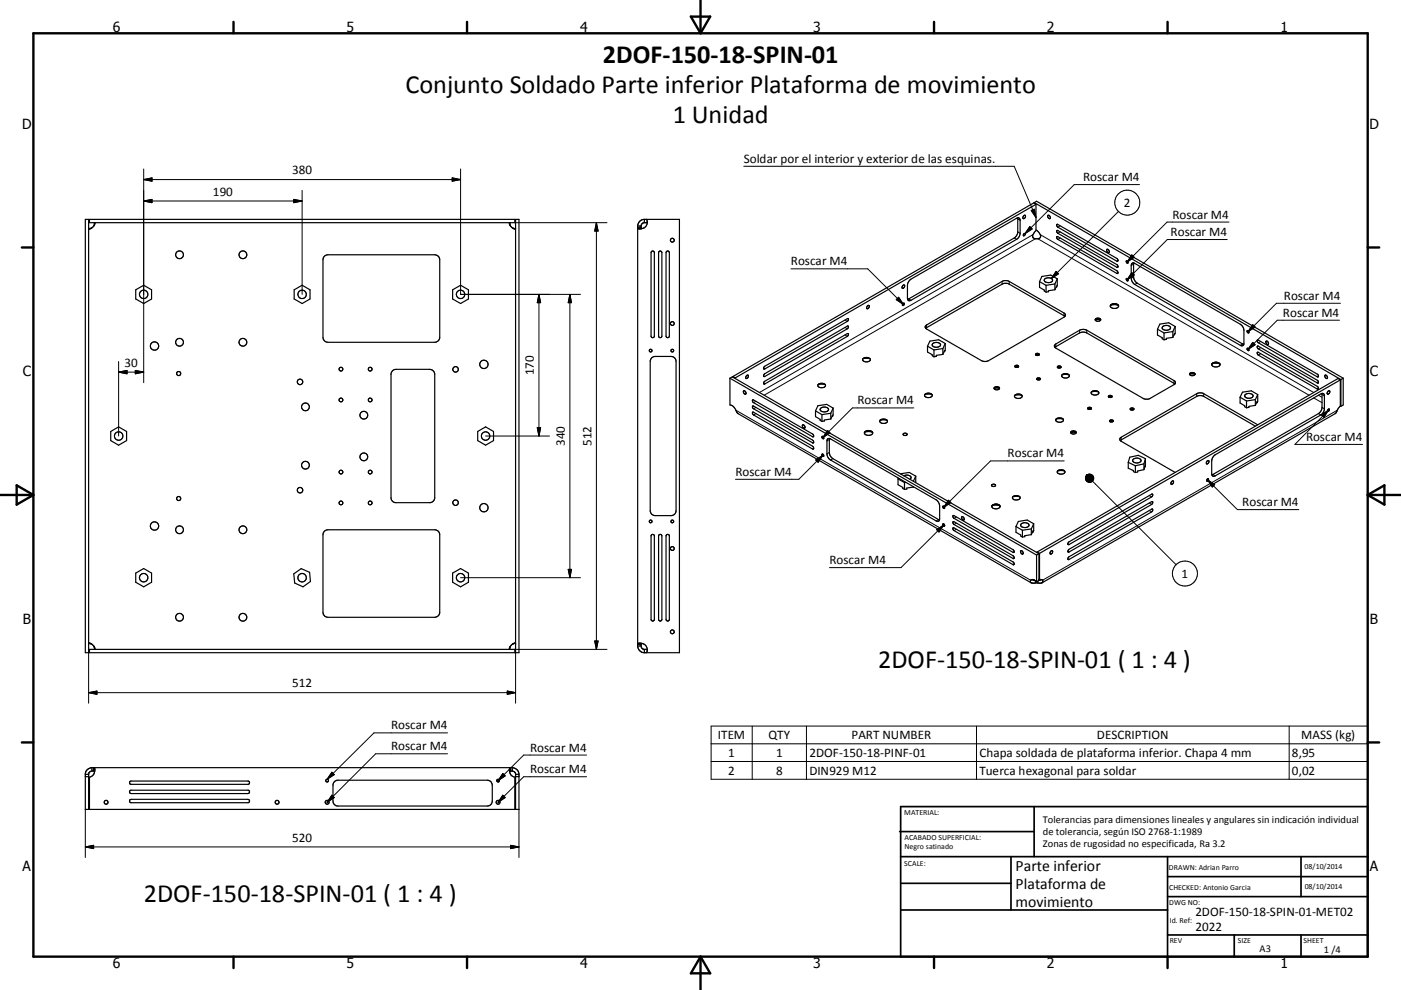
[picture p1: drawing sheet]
<svg xmlns="http://www.w3.org/2000/svg" width="420mm" height="297mm" viewBox="0 0 420 297" stroke-linecap="round" stroke-linejoin="round" font-family="sans-serif">
<g fill="none" stroke="#000" stroke-width=".36">
<path d="M25.6 65.8h1v130h-1zM26.6 68.3l.1 .3M26.8 65.8h127.5v1h-127.5zM27.6 68.3l-.9 .3M28.1 67.8l-.5 .5M28.1 66.8l.3 .1M28.4 66.9l-.3 .9M28.4 66.9v.1M28.4 67h.1M28.4 67l-.3 .8M97.3 76.9l1-.5h32a1.52 1.52 0 0 1 1.5 1.5v23.3a1.56 1.56 0 0 1-1.5 1.5h-32a1.52 1.52 0 0 1-1.5-1.5v-23.3zM152.7 67l.4 .8"/>
<path d="M153.1 67.8l.5 .5M153.1 66.8l-.4 .2M153.6 68.3l.9 .3M153.6 68.3l.8 .4M154.4 68.7h.1M154.5 68.6l-.1 .1M154.6 65.8h1v130h-1zM154.6 68.5l-.1 .1M191.2 67.8l.6-1.4 1-.6h10.9v130h-10.9l-1-.6-.6-1.4M191.2 67.8v126M191.2 67.8h1M192.2 67.8l.1 .8"/>
<path d="M193.2 65.8v1M193.2 66.8l-.7 .3-.3 .7M193.9 65.8l.1 .6M194 66.3v.5h-.8M194 66.7a2.05 2.05 0 0 1-2.7 1.8l-.1-.2h1M195.3 75.5l.6-.1 .3 .4v25a.49 .49 0 0 1-.5 .5 .49 .49 0 0 1-.5-.5zM197.5 75.5a.51 .51 0 0 1 .6-.2 .51 .51 0 0 1 .3 .5v25a.49 .49 0 0 1-.5 .5 .49 .49 0 0 1-.4-.5zM199.8 75.5l.6-.1 .3 .4v25a.49 .49 0 0 1-.5 .5 .49 .49 0 0 1-.5-.5zM305.1 65.4v4.2a2.44 2.44 0 0 1-1 1.8l-32 18.4M306.8 70.7h.1M306.9 64.7a.34 .34 0 0 1 .6 0 .34 .34 0 0 1-.1 .5l-.3 .4a.37 .37 0 0 1-.5-.3 .37 .37 0 0 1 .2-.5zM307 70.1l.2-.1a.36 .36 0 0 1 .1 .5 .36 .36 0 0 1-.5 .1z"/>
<path d="M310.1 60.8l91.9 53.1M310.1 60.8l.7-.4 91.9 53.1M310.1 60.8v.2M310.6 61.3l-90.2 52.1M310.6 61.3l-.7-.4-90.2 52.1M310.6 61.3v7.9a1.67 1.67 0 0 0-.9 2l.5 .4h1a.97 .97 0 0 0 .8-.7 .97 .97 0 0 0-.5-1.1l-.9-.8M314.2 64.6a.56 .56 0 0 1 .6 .3 .56 .56 0 0 1-.2 .7l-.4-.4zM316.8 71h.4l17.6 10.2a.41 .41 0 0 1 .4 .4 .41 .41 0 0 1-.4 .4l-17.8-10.3zM316.9 69.2l17.9 10.2a.41 .41 0 0 1 .4 .4 .41 .41 0 0 1-.4 .4l-17.6-10.2-.4-.5zM316.9 67.3l17.9 10.2a.42 .42 0 0 1 .4 .4 .42 .42 0 0 1-.4 .5l-17.6-10.2-.4-.6zM331.8 74.9l.1-.1a.54 .54 0 0 1 .6 .3 .54 .54 0 0 1-.2 .7l-.4-.3zM337.7 78.3l.1-.1a.36 .36 0 0 1 .4 .3 .36 .36 0 0 1-.3 .4z"/>
<path d="M339.3 79l.3-.1 .6 .1 31.7 18.3a2.29 2.29 0 0 1 1 1.8v3.9a.65 .65 0 0 1-.3 .7 .65 .65 0 0 1-.7-.1l-31.7-18.3a2.45 2.45 0 0 1-1.1-1.8v-3.9zM339.9 78.9v4.2a2.47 2.47 0 0 0 1 1.8l32 18.4M40.7 86.9l2.4-1.3 2.3 1.3v2.8l-2.3 1.4-2.4-1.4zM88.2 86.9l2.4-1.3 2.3 1.3v2.8l-2.3 1.4-2.4-1.4zM135.7 86.9l2.4-1.3 2.3 1.3v2.8l-2.3 1.4-2.4-1.4zM260.1 91.7a.33 .33 0 0 1 .5 0 .33 .33 0 0 1 0 .5l-.1 .2a.34 .34 0 0 1-.6 .2 .34 .34 0 0 1 0-.5zM270.6 85.8l.5-.3a.6 .6 0 0 1 0 .7 .6 .6 0 0 1-.6 .3zM270.7 91l.3-.1a.34 .34 0 0 1 .1 .6 .34 .34 0 0 1-.6-.1zM272.7 84.1l32.1-18.6a.65 .65 0 0 1 .7-.1 .65 .65 0 0 1 .3 .7v4.1l-.8 1.5-31.9 18.4a.64 .64 0 0 1-.7 .1 .64 .64 0 0 1-.3-.7v-4.2zM277.6 97.6l22.8-13.2 .8-.2 1.1 .1 16.7 9.6a.66 .66 0 0 1 .4 .6 .66 .66 0 0 1-.4 .7l-22.6 13a2.32 2.32 0 0 1-2.1 0l-16.5-9.5-.4-.4zM311.7 84.5v1.7l1.4 .8v.3l.5 .3M311.7 84.5l1.9 1.1"/>
<path d="M313.2 83.8a1.51 1.51 0 0 1 2.4 .3 1.49 1.49 0 0 1-2.5 0zM313.6 85.6v2M316.3 86.9l-2 .3v.3l-.7 .1M316.3 85.2v1.7M316.3 85.2l-2.7 .4M316.7 86l.1 .1M316.8 86.1v-.3l-.5 1.1M317 83.6v2.1l-.2 .4M317 83.6l-2-1.1-2.6 .4-.7 1.6M317 83.6l-.7 1.6M319.3 94.9l-16.7-9.7-1.4-.2-.8 .2-22.9 13.3M328.4 95.9v.1"/>
<path d="M328.4 95.9a.88 .88 0 0 1 .8-.5 .88 .88 0 0 1 .8 .6M328.4 96a1.09 1.09 0 0 0 1.6 0M328.4 96a1.03 1.03 0 0 1 1.6 0M328.4 95.9h1.5M333 91.6l1-.2 1.2 .2M333 91.6l-.1 .3M334.9 91.3a1.76 1.76 0 0 0-1.9 .3M334.9 91.3l.3 .3M334.9 91.3a1.18 1.18 0 0 0-1.2-.2 1.18 1.18 0 0 0-.7 1 1.38 1.38 0 0 0 2.3-.5M334.9 91.3l.4 .3M335.2 91.6l.1 .1M337.7 83.6h.2a.34 .34 0 0 1 .3 .3 .34 .34 0 0 1-.3 .4z"/>
<path d="M347 98.8v1.7l1.4 .8v.3l.6 .3M347 98.8l2 1.1M348.6 97.9a1.48 1.48 0 0 1 2.3 .5 1.39 1.39 0 0 1-1.3 .7 1.39 1.39 0 0 1-1.2-.9zM349 99.9v2M351.6 99.5v1.7M351.6 99.5l-2.6 .4M352.3 97.9v2.1l-.2 .4M352.3 97.9l-.7 1.6M352.3 97.9l-1.9-1.1-2.7 .4-.7 1.6M373.9 99.2h.2a.35 .35 0 0 1 .3 .3 .35 .35 0 0 1-.2 .4zM117.7 111.3l1-.5h10.1a1.57 1.57 0 0 1 1.5 1.5v37a1.53 1.53 0 0 1-1.5 1.5h-10.1a1.47 1.47 0 0 1-1.5-1.5v-37zM195.4 107.4l1-.5h4.8a1.48 1.48 0 0 1 1.5 1.5v44.8a1.47 1.47 0 0 1-1.5 1.5h-4.8a1.46 1.46 0 0 1-1.5-1.5v-44.8z"/>
<path d="M218.8 113.5l.8-.4 91.9 53M218.8 113.5l92 53M218.8 113.5v8a4.6 4.6 0 0 1 2.4 2.5l88 50.9M219.7 113l.7 .4M219.7 113v.2M220.4 113.4v.2M222.9 117.3a.56 .56 0 0 1 .7 .3 .56 .56 0 0 1-.2 .7 .75 .75 0 0 1-.5-1zM223.8 112.7l.2-.1a.47 .47 0 0 1 .4 .4 .47 .47 0 0 1-.4 .5l-.2 .1a.48 .48 0 0 1-.3-.5 .48 .48 0 0 1 .3-.4zM229.2 110l24.9-14.4a.47 .47 0 0 1 .3 .4 .47 .47 0 0 1-.4 .4l-24.9 14.3-.2-.3zM229.2 114.5l24.9-14.4a.46 .46 0 0 1 .3 .4 .46 .46 0 0 1-.4 .4l-24.8 14.3-.3-.1zM229.2 112.2l24.9-14.4a.47 .47 0 0 1 .3 .5 .47 .47 0 0 1-.4 .4l-24.9 14.3-.2-.3zM245.2 115.4a1.4 1.4 0 0 1 2.3 .3 1.34 1.34 0 0 1-2.3-.1z"/>
<path d="M245.3 115.4l.9-.2 1.2 .2M258.7 107.7a1.39 1.39 0 0 1 2.2 .3 1.34 1.34 0 0 1-2.3-.2zM258.7 107.6l.9-.1 1.2 .1M277.3 118.3l.9-.1 1.2 .1M277.4 118.3a1.18 1.18 0 0 1 1.2-.4 1.18 1.18 0 0 1 .9 .9 1.37 1.37 0 0 1-2.3-.3zM278.1 103.9v1.7l1.4 .8v.3l.5 .3M278.1 103.9l1.9 1.1M279.7 103a1.5 1.5 0 0 1 2.3 .5 1.41 1.41 0 0 1-1.3 .7 1.41 1.41 0 0 1-1.2-.9zM280 105v2M282.7 104.6v1.7M282.7 106.3l-2 .3v.3l-.7 .1M282.7 104.6l-2.7 .4"/>
<path d="M283.1 105.4l.1 .1M283.2 105.5v-.3l-.5 1.1M283.4 103.1v2l-.2 .4M283.4 103.1l-.7 1.5M283.4 103.1l-2-1.2-2.6 .4-.7 1.6M298 116.3a.91 .91 0 0 1 1.6 .3 .91 .91 0 0 1-1.6-.3zM298.1 116.5h1.5M299.6 116.5a1.05 1.05 0 0 0-1.6 .1M299.6 116.5v.1M304.2 118.6l.9-.2 1.3 .2M304.3 109.8a.5 .5 0 0 1 .7-.3 .5 .5 0 0 1 .2 .6 .55 .55 0 0 1-.5 .1 .55 .55 0 0 1-.4-.4zM304.3 118.5a1.18 1.18 0 0 1 1.2-.4 1.18 1.18 0 0 1 .9 1 1.37 1.37 0 0 1-2.3-.3z"/>
<path d="M304.3 110.1h1M304.4 110.1h.9M310.5 106.5v-.1a.55 .55 0 0 1 .5-.4 .55 .55 0 0 1 .5 .5M310.5 106.5l.4 .2 .6-.2M310.5 106.5l.4-.2 .6 .2M310.6 106.5h.9M310.9 113.8l.4 .2 .6-.2M310.9 113.8a.5 .5 0 0 1 .5-.4 .5 .5 0 0 1 .5 .4M310.9 113.9l.4-.2 .6 .2M310.9 113.9h.9M316.3 104.2l7.4-4.3a2.38 2.38 0 0 1 2.1 0l26.4 15.3M316.4 103.3l7.3-4.2a2.38 2.38 0 0 1 2.1 0l26.2 15.1a.64 .64 0 0 1 .4 .6 .64 .64 0 0 1-.4 .6l-7.4 4.2h-1.7l-26.4-15.2-.4-.6z"/>
<path d="M317.1 110.3l.4-.2 .6 .2M317.1 110.3l.4 .1 .6-.1M317.1 110.3a.49 .49 0 0 1 .5-.5 .49 .49 0 0 1 .5 .5M317.1 110.3h.9M318.4 112.5h2.1M318.5 112.4a1.34 1.34 0 0 1 2.1 .4 1.34 1.34 0 0 1-2.3-.1zM327.2 117.6a1.36 1.36 0 0 1 2.2 .3 1.33 1.33 0 0 1-2.3-.1zM327.2 117.6l.9-.2 1.2 .2M332.4 119.1a.5 .5 0 0 1 .5-.5 .5 .5 0 0 1 .5 .5M332.4 119.1l.4 .2 .6-.2M332.4 119.1l.4-.2 .6 .2M332.4 119.1h.9"/>
<path d="M351.6 101.2l-1.9 .3v.3l-.7 .1M352.1 100.3v.1M352.1 100.4v-.3l-.5 1.1M356.6 112.3a1.03 1.03 0 0 0 1.7 0M356.6 112.3a.87 .87 0 0 1 .8-.6 .87 .87 0 0 1 .9 .5v.1M356.6 112.3a1.06 1.06 0 0 1 1.7 0M356.7 112.2h1.5M363.4 109.1l1-.2 1.2 .2M363.4 109.1l-.1 .3M365.1 108.8h-1.1l-.6 .3M365.1 108.8l.5 .3M365.1 108.7l.4 .2 .3 .5"/>
<path d="M365.1 108.7a1.07 1.07 0 0 0-1.2-.1 1.07 1.07 0 0 0-.5 1 1.53 1.53 0 0 0 2.4-.2M365.6 109.1l.1 .2M371.8 119.2v1.7l1.4 .8v.3l.5 .3M371.8 119.2l1.9 1.1M373.3 118.5a1.51 1.51 0 0 1 2.4 .3 1.37 1.37 0 0 1-1.3 .7 1.37 1.37 0 0 1-1.2-.9zM373.9 104.5h.2a.35 .35 0 0 1 .3 .3 .35 .35 0 0 1-.2 .4zM376.4 119.9v1.7M376.4 119.9l-2.7 .4M376.9 105.7h.4l17.6 10.2a.41 .41 0 0 1 .4 .4 .41 .41 0 0 1-.4 .4l-17.6-10.2-.4-.3zM376.9 103.9h.4l17.7 10.3a.37 .37 0 0 1 .3 .4 .37 .37 0 0 1-.4 .3l-17.6-10.2zM377 102l17.9 10.2a.41 .41 0 0 1 .4 .5 .41 .41 0 0 1-.4 .4l-17.6-10.3-.4-.3zM377.1 118.4l-.2 2.4"/>
<path d="M377.1 118.4l-.7 1.5M377.1 118.4l-2-1.1-2.6 .4-.7 1.5M379.6 102.4a.54 .54 0 0 1 .6 .3 .54 .54 0 0 1-.2 .7l-.5-.6zM396.3 118l.1 4.2a2.39 2.39 0 0 1-1.1 1.9l-32 18.4M397.3 112.6a.56 .56 0 0 1 .6 .3 .56 .56 0 0 1-.2 .7l-.5-.6zM398.3 117.3l.1-.1a.51 .51 0 0 1 .2 .7 .51 .51 0 0 1-.7 .2zM401.8 114v7.9l-1.5 2.2-87.9 50.8M401.8 114l-.7-.4-90.2 52M401.8 114l-90.1 52M402 113.9v8M402.7 113.5v8l-.7 .4M402.7 113.5l-.7 .4"/>
<path d="M33.2 129.4l2.4-1.3 2.4 1.3v2.8l-2.4 1.4-2.4-1.4zM143.2 129.4l2.4-1.3 2.4 1.3v2.8l-2.4 1.4-2.4-1.4zM225.6 120h.3l17.7 10.2a.41 .41 0 0 1 .4 .4 .41 .41 0 0 1-.4 .4l-17.7-10.2zM225.6 123.7h.3l17.7 10.2a.43 .43 0 0 1 .4 .4 .43 .43 0 0 1-.4 .4l-17.7-10.2zM225.6 121.8l18 10.2a.41 .41 0 0 1 .4 .4 .41 .41 0 0 1-.4 .4l-17.8-10.2zM240.6 127.5a.56 .56 0 0 1 .6 .3 .56 .56 0 0 1-.1 .7 .75 .75 0 0 1-.5-1zM244.5 123.3v1.7l1.4 .8v.3l.5 .3M244.5 123.3l1.9 1.1M246 122.6a1.53 1.53 0 0 1 2.4 .3 1.52 1.52 0 0 1-2.5 0zM246.4 124.4v2M246.5 136.2h.1a.35 .35 0 0 1 .4 .3 .35 .35 0 0 1-.3 .4l-.3-.3zM246.5 130.9h.1a.35 .35 0 0 1 .4 .3 .35 .35 0 0 1-.3 .4l-.3-.3z"/>
<path d="M248.1 131.7l.5-.2 .4 .2 31.6 18.2a2.41 2.41 0 0 1 1.1 1.9v3.9a.65 .65 0 0 1-.3 .6 .65 .65 0 0 1-.8 0l-31.6-18.3a2.29 2.29 0 0 1-1.1-1.8v-3.9zM248.7 131.6l-.1 4.2a2.26 2.26 0 0 0 1.1 1.8l32 18.4M249.1 125.7l-2 .3v.3l-.7 .1M249.1 124v1.7M249.1 124l-2.7 .4M249.5 124.7l.1 .2M249.6 124.9v-.3l-.5 1.1M249.8 122.4l-.2 2.5M249.8 122.4l-.7 1.6M249.8 122.4l-1.9-1.1-2.7 .4-.7 1.6M259.3 129.6l.9-.1 1.3 .1M259.3 129.5a.74 .74 0 0 0 .1 .9 .74 .74 0 0 0 .8 .2 .9 .9 0 0 0 1-.1 .9 .9 0 0 0 .3-.9"/>
<path d="M259.4 129.5a1.85 1.85 0 0 1 2.1 .1M261.5 129.6a1.52 1.52 0 0 0-2.3 .3M263.8 126.1a1.39 1.39 0 0 1 2.3 .3 1.33 1.33 0 0 1-2.3-.1zM263.8 126.1l.9-.2 1.3 .2M270.8 130.1a.54 .54 0 0 1 .7-.2 .54 .54 0 0 1 .3 .7 .59 .59 0 0 1-.6 .1 .59 .59 0 0 1-.4-.6zM316.6 125.8a1.16 1.16 0 0 0 1.9 .7l.3-.3v-.4M316.6 125.8a1.58 1.58 0 0 1 2.2 0M316.6 125.7l.9-.1 1.2 .1M321.1 129.7h1.5M321.1 129.5a.79 .79 0 0 1 .9-.3 .79 .79 0 0 1 .6 .8 .88 .88 0 0 1-.9 .3 .88 .88 0 0 1-.7-.7zM321.1 129.7l-.1 .2M321.1 129.7a1.15 1.15 0 0 1 1.5 0"/>
<path d="M322.6 129.7v.2M326.2 122.7l.4 .1 .6-.1M326.2 122.7a.49 .49 0 0 1 .5-.5 .49 .49 0 0 1 .5 .5M326.2 122.7l.4-.2 .6 .2M326.2 122.7h.9M332.7 126.4l.4 .2 .6-.2M332.7 126.4a.5 .5 0 0 1 .5-.4 .5 .5 0 0 1 .5 .4M332.7 126.4l.4-.1 .6 .1M332.7 126.5h1M338.3 138.7v1.8l1.5 .7v.3l.6 .3M338.3 138.7l2.1 1M338.9 122.9l.4-.2 .6 .2"/>
<path d="M338.9 122.9h1M339.6 137.9a1.41 1.41 0 0 1 2.5 .4 1.46 1.46 0 0 1-2.5-.2zM339.9 122.9l.1-.1a.55 .55 0 0 0-.6-.4 .55 .55 0 0 0-.5 .5h.9M339.9 122.9h-.1M340.4 139.7v2.1M343 139.2v1.7M343 139.2l-2.6 .5M343.2 140l.1 .1M343.4 137.6l-.1 2.5M343.4 137.6l-.4 1.6M343.4 137.6l-2.1-1-2.6 .6-.4 1.5M361.8 138.4l.4-.2a.51 .51 0 0 1 .2 .6 .51 .51 0 0 1-.7 .2z"/>
<path d="M363.9 136.8l32.1-18.6a.65 .65 0 0 1 .8-.1 .65 .65 0 0 1 .3 .7v3.8a2.28 2.28 0 0 1-1.1 1.9l-31.7 18.3a.65 .65 0 0 1-.7 0 .65 .65 0 0 1-.3-.7v-4.1zM373.7 120.3v2M376.4 127.8l-15.5-8.9-1.4-.2-.7 .2-22.9 13.3M376.4 121.6l-2 .3v.3l-.7 .1M376.8 120.7l.1 .1M376.9 120.8v-.3l-.5 1.1M377.1 127.4l-16.4-9.4-1.2-.1-.7 .2-22.7 13.1a.65 .65 0 0 0-.4 .6 .65 .65 0 0 0 .4 .6l16.2 9.3M398.2 122.8l.2-.1a.32 .32 0 0 1 .1 .5 .32 .32 0 0 1-.5-.1zM401.8 121.7l.2 .2M97.3 159.4l1-.5h32a1.51 1.51 0 0 1 1.5 1.5v23.3a1.56 1.56 0 0 1-1.5 1.5h-32a1.52 1.52 0 0 1-1.5-1.5v-23.3zM269.2 143.7v1.7l1.5 .8v.3l.5 .3M269.2 143.7l2 1.1"/>
<path d="M269.3 143.4l-.1 .3M269.9 142.1l2.7-.4 1.9 1.2M271 142.8a1.37 1.37 0 0 1 2.1 .6l-.3 .4M271.2 144.8v2M271.6 144.7l-.4 .1M273.9 146l-2 .4v.3l-.7 .1M274.5 142.9v1.9M274.5 142.9l-.7 1.5M282.7 157.2h.2a.34 .34 0 0 1 .3 .3 .34 .34 0 0 1-.3 .3zM282.7 151.9l.2-.1a.34 .34 0 0 1 .3 .4 .34 .34 0 0 1-.3 .3zM285.7 158.4h.3l17.7 10.2a.41 .41 0 0 1 .4 .4 .41 .41 0 0 1-.4 .4l-17.7-10.2zM285.7 154.7h.3l17.7 10.2a.41 .41 0 0 1 .4 .4 .41 .41 0 0 1-.4 .4l-17.7-10.2z"/>
<path d="M285.7 156.6l.3-.1 17.8 10.3a.37 .37 0 0 1 .3 .4 .37 .37 0 0 1-.4 .3l-17.7-10.1zM288.4 155a.56 .56 0 0 1 .6 .4 .56 .56 0 0 1-.2 .6l-.5-.6zM297.3 145.4a.61 .61 0 0 1 .7-.2 .61 .61 0 0 1 .4 .6 .6 .6 0 0 1-.6 .2 .6 .6 0 0 1-.5-.6zM297.5 151.7l.9-.2 1.3 .2M297.5 151.7l-.2 .3M297.5 151.7a1.8 1.8 0 0 1 2.2 0M297.5 151.6a1.44 1.44 0 0 1 2.3 .5 1.47 1.47 0 0 1-2.5-.2zM299.7 151.7l.1 .3M303.6 149.1a1.4 1.4 0 0 1 2.2 .3 1.33 1.33 0 0 1-2.3-.1zM303.6 149.1l.9-.2 1.2 .2M304.6 158v1.7l1.4 .8v.3l.5 .3M304.6 158l1.9 1.1"/>
<path d="M306.2 157.1a1.29 1.29 0 0 1 1.3-.4 1.29 1.29 0 0 1 1 1.1 1.45 1.45 0 0 1-2.5-.4zM306.5 159.1v2M309.2 158.7v1.7M309.2 158.7l-2.7 .4M309.6 159.4l.1 .2M309.7 159.6v-.3l-.5 1.1M309.9 157.1v2.1l-.2 .4M309.9 157.1l-.7 1.6M309.9 157.1l-1.9-1.1-2.7 .4-.7 1.6M317 141.3l1-.1 1.2 .1M317.1 141.2a1.37 1.37 0 0 1 2.2 .5 1.34 1.34 0 0 1-2.3-.2zM343 140.9l-1.9 .4v.3l-.7 .2"/>
<path d="M343.3 140.1v-.3l-.3 1.1M351.3 144.4l.3-.1a.51 .51 0 0 1 .1 .7 .51 .51 0 0 1-.6 .2zM362 143.7l.1-.1a.32 .32 0 0 1 .2 .5 .32 .32 0 0 1-.5 .1zM40.7 171.9l2.4-1.3 2.3 1.3v2.8l-2.3 1.4-2.4-1.4zM88.1 172.2l2.2-1.6 2.5 1.1 .3 2.8-2.3 1.6-2.5-1.2zM135.7 171.9l2.4-1.3 2.3 1.3v2.8l-2.3 1.4-2.4-1.4zM195.3 160.5l.6-.1 .3 .4v25a.5 .5 0 0 1-.5 .5 .5 .5 0 0 1-.5-.5zM197.6 160.5l.6-.1 .2 .4v25a.51 .51 0 0 1-.4 .5 .51 .51 0 0 1-.5-.3zM199.8 160.5l.6-.1 .3 .4v25a.5 .5 0 0 1-.5 .5 .5 .5 0 0 1-.5-.5zM306 165.3a.56 .56 0 0 1 .7 .3 .56 .56 0 0 1-.2 .6 .77 .77 0 0 1-.5-.9zM309 174.1a1.22 1.22 0 0 1 1.8 .5M309 174.1l-.1 .4 .3 .3"/>
<path d="M309.2 174.8l1.2 .1M309.2 160.4l-2 .3v.3l-.7 .1M309.4 173.9l-.4 .2M309.6 173.8l.6 .3M310.4 174.9h.8M310.4 174.2v.7M310.8 166.5v8.1M310.9 165.6l.8 .4M310.9 165.6v.2M311.2 174.4v.5M311.5 166.1v8l-.7 .5M311.5 166.1l-.7 .4"/>
<path d="M311.5 173.8l.2 .1M311.7 166v7.9M311.7 173.9l.9 .2M311.9 174l-.4 .1M312 173.9l-.1 .1M312 173.8v.1M312.2 173.9l.4 .2M312.4 174.8l-1.2 .1M312.6 174.1l.1 .4-.3 .3M315.1 165.3l.2-.1a.51 .51 0 0 1 .2 .7 .51 .51 0 0 1-.7 .2zM320.3 165l25.1-14.5a.47 .47 0 0 1 .2 .4 .47 .47 0 0 1-.3 .4l-24.9 14.4-.3-.2zM320.4 162.6l24.9-14.3h.3l-.3 .8-25 14.3-.2-.3z"/>
<path d="M320.4 167.1l24.9-14.3h.3l-.3 .8-25 14.3-.2-.3zM26.7 193l.9 .3M26.7 193l-.1 .3M26.8 194.8h127.5v1h-127.5zM27.6 193.3l.5 .5M28.1 193.8l.3 .9M28.4 194.7l-.3 .1M153.1 193.8a.52 .52 0 0 0-.4 .5 .52 .52 0 0 0 .4 .5M153.1 193.8l-.4 .8M153.6 193.3l-.5 .5M154.4 193l-.8 .3M154.6 193.2l-.5-.2-.5 .3"/>
<path d="M191.2 193.8h1M192.2 193.3h-1a1.85 1.85 0 0 1 2.8 1.3v.3M192.2 193.8l.3 .7 .7 .3M192.3 193l-.1 .8M193.2 194.8h.8v.5M193.2 194.8v1M194 195.2l-.1 .6M25.6 233h1M25.6 232.3h1M27.6 230.3l-1.4 .6-.6 1.1v10.8h1v-10.5M27.6 230.3h126M27.6 231.3l.8 .1"/>
<path d="M27.6 230.3v1M27.6 231.3l-.8 .4-.2 .6M28.1 231.3v-1a1.81 1.81 0 0 1-1.3 2.9v9.6h127.5v-9.6a1.98 1.98 0 0 1-1.3-2.9l.1 1M39 234.5l35.3-.2a.49 .49 0 0 1 .5 .5 .49 .49 0 0 1-.5 .5h-35l-.4-.2zM39 237.2l35.3-.1a.51 .51 0 0 1 .5 .5 .51 .51 0 0 1-.5 .5h-35l-.4-.3zM39 239.9l35.3-.1a.51 .51 0 0 1 .5 .5 .51 .51 0 0 1-.5 .5h-35l-.4-.2zM100.3 234.5l1-.4h44.8a1.46 1.46 0 0 1 1.5 1.5v4.7a1.47 1.47 0 0 1-1.5 1.5h-44.8a1.47 1.47 0 0 1-1.5-1.5v-4.7zM153.6 231.3l.7 .3 .3 .5v10.7h1v-10.5M153.6 230.3l1.4 .6 .6 1.4M153.6 230.3v1M153.6 231.3l-.8 .1M154.6 233h1"/>
<path d="M154.6 232.3h1"/>
<circle cx="53.8" cy="76.4" r="1.17"/>
<circle cx="72.8" cy="76.4" r="1.16"/>
<circle cx="201.6" cy="72.1" r=".58"/>
<circle cx="43.1" cy="88.3" r="1.25"/>
<circle cx="90.6" cy="88.3" r="1.27"/>
<circle cx="138.1" cy="88.3" r="1.26"/>
<circle cx="201.6" cy="97.1" r=".58"/>
<circle cx="46.3" cy="103.8" r="1.24"/>
<circle cx="53.6" cy="112.1" r=".62"/>
<circle cx="53.8" cy="102.7" r="1.17"/>
<circle cx="72.8" cy="102.7" r="1.17"/>
<circle cx="90" cy="114.6" r=".83"/>
<circle cx="102.2" cy="110.7" r=".56"/>
<circle cx="111" cy="110.7" r=".56"/>
<circle cx="111" cy="120" r=".56"/>
<circle cx="136.6" cy="110.8" r=".83"/>
<circle cx="145.1" cy="109.3" r="1.25"/>
<circle cx="195.1" cy="105.2" r=".41"/>
<circle cx="201.6" cy="105.2" r=".4"/>
<circle cx="35.6" cy="130.8" r="1.26"/>
<circle cx="91.6" cy="122.1" r="1.17"/>
<circle cx="91.6" cy="139.6" r="1.17"/>
<circle cx="102.2" cy="120" r=".56"/>
<circle cx="109.1" cy="124.5" r="1.16"/>
<circle cx="109.1" cy="137.1" r="1.17"/>
<circle cx="145.6" cy="130.8" r="1.26"/>
<circle cx="46.3" cy="157.8" r="1.25"/>
<circle cx="53.6" cy="149.6" r=".62"/>
<circle cx="53.8" cy="158.9" r="1.17"/>
<circle cx="72.8" cy="158.9" r="1.17"/>
<circle cx="90" cy="147.1" r=".82"/>
<circle cx="102.2" cy="141.6" r=".56"/>
<circle cx="102.2" cy="150.9" r=".56"/>
<circle cx="111" cy="141.6" r=".56"/>
<circle cx="111" cy="150.9" r=".56"/>
<circle cx="136.6" cy="150.8" r=".83"/>
<circle cx="145.1" cy="152.3" r="1.25"/>
<circle cx="195.1" cy="156.4" r=".41"/>
<circle cx="201.6" cy="156.4" r=".4"/>
<circle cx="43.1" cy="173.3" r="1.27"/>
<circle cx="90.6" cy="173.3" r="1.26"/>
<circle cx="138.1" cy="173.3" r="1.27"/>
<circle cx="201.6" cy="164.6" r=".58"/>
<circle cx="53.8" cy="185.2" r="1.17"/>
<circle cx="72.8" cy="185.2" r="1.16"/>
<circle cx="201.6" cy="189.6" r=".58"/>
<circle cx="98.1" cy="234.2" r=".41"/>
<circle cx="149.3" cy="234.2" r=".4"/>
<circle cx="31.8" cy="240.7" r=".58"/>
<circle cx="83.1" cy="240.7" r=".58"/>
<circle cx="98.1" cy="240.7" r=".58"/>
<circle cx="149.3" cy="240.7" r=".58"/>
</g>
<g fill="none" stroke="#000" stroke-width=".3">
<path d="M43.1 53.9h95M43.1 53.9l2.5-.5v1zM43.1 50.7v64.1M88.1 59.8l2.5 .5-2.5 .5zM90.6 57.1v31.2M135.6 53.4l2.5 .5-2.5 .5zM138.1 50.7v37.6h35.9M223 49.9h81.1l6.5 15.4M341.6 55.4h-19.5l-14.8 14.7M43.1 60.3l2.5-.5v1zM43.1 60.3h47.5M154.3 66.8h27.7"/>
<path d="M178.8 66.8v128M178.8 66.8l.5 2.5h-1zM304.1 71.4l.7 .4M305.1 65.7l.7 .4M305.1 69.6l.7 .4M308.7 68l.8 .7-2.2 1.4zM309.2 63.2l.9-.4 .5 2.5zM309.7 70.4l-82 47.4M310.4 71.6l-81.3 47M311.2 71.6l81.3 47M311.9 70.4l82 47.4M317.9 71.4l-.7 .4"/>
<path d="M317.9 69.6l-.7 .4M317.9 67.7l-.7 .5M335.2 80l-.4 .2M335.2 78.1l-.4 .3M335.3 63.4l-20.1 20.1M339.3 76.5l.7 .7-2.1 1.4zM339.9 79.2l-.8 .4M367.9 71.9h-17.9l-12.1 12M368.5 66.6h-18.6l-12 12M161.6 88.3l.5 2.5h-1zM161.6 88.3v42.5M170.9 88.3v85"/>
<path d="M170.9 88.3l.4 2.5h-1zM237.1 80.7h23l10.7 10.6M253.3 98.3l.7 .4M253.3 96l.7 .4M268.7 89.9l.7-.7 1.4 2.1zM272.4 89.7l.7 .4M277.8 97.5v.8M300.4 84.4v.8M302.6 84.4v.8M316.6 81.4l.7 .7-2.1 1.4zM319 93.9v.8M323.7 99.1v.8"/>
<path d="M325.8 99.1v.8M335.2 81.8l-.4 .2M339.3 81.8l.7 .7-2.1 1.4zM339.9 83.1l-.8 .4M340.9 84.9l-.7 .4M375.6 97.4l.7 .7-2.1 1.4zM401.6 96.1h-18.7l-8.7 8.7M401.9 91h-19.2l-8.5 8.5M35.6 111.6h7.5M35.6 111.6l2.5-.5v1zM35.6 108.5v22.3M40.6 111.1l2.5 .5-2.5 .5z"/>
<path d="M228.9 115l.4 .2M228.9 112.8l.4 .2M228.9 110.5l.4 .2M253.3 100.5l.7 .4M316.5 103.2v.8M352 114.2v.8M358.8 118.1v.8M360.9 118.1v.8M372.6 103.2l-.7 .4M375.6 102.7l.7 .7-2.1 1.4zM378 102.4l-.7 .4M378 104.3l-.7 .4"/>
<path d="M378 106.1l-.7 .4M393.9 119.4l2.5 1.4M395.3 112.9l-.4 .2M395.3 114.7l-.4 .2M395.3 116.5l-.4 .2M395.3 118.6l1.1 .6M396.4 118.4l.7 .4M145.6 130.8h19.2M161.1 128.3h1l-.5 2.5zM220.6 123.1l88.4 51M226.6 124.1l-.7 .4M226.6 122.2l-.7 .4"/>
<path d="M226.6 120.4l-.7 .4M244 134.5l-.4 .2M244 132.6l-.4 .2M244 130.8l-.4 .2M244.6 138l2.1-1.4-1.4 2.1zM246.7 136.6l-7.2 7.2h-19M248.1 129.1l.7 .8-2.1 1.4zM248.6 135.8l-.7 .4M248.6 131.9l-.7 .4M249.7 137.6l-.7 .4M274 122.4h-18.4l-8.9 8.9M319.1 138.3h-22.1l-14.1 13.9"/>
<path d="M336.1 131.2v.8M391.6 129.9l-3.4 3.4h20.3M395.3 124.1l.7 .4M396.2 124.5l2.1-1.5-1.4 2.2zM396.4 122.2l.7 .4M398.3 123l-6.6 6.8M400.9 123.1l-88.3 51M280.8 158.9l2.1-1.4-1.4 2.1zM281.4 155.9l-.8 .4M282.9 157.5l-12.8 12.8h-21.4M284.4 150.1l.7 .7-2.2 1.4zM286.7 155.1l-.7 .4"/>
<path d="M286.7 157l-.7 .4M286.7 158.8l-.7 .4M327.6 144.4l25 25M344.6 153.2l.7 .4M344.6 150.9l.7 .4M344.6 148.7l.7 .4M362.1 144l8.9 8.9h18.4M362.1 144l2.1 1.4-.7 .7zM363.6 142.3l.7 .5M138.1 173.3h35.9M170.3 170.8h1l-.4 2.5zM304.1 165.5l-.4 .2"/>
<path d="M304.1 167.3l-.4 .2M304.1 169.2l-.4 .2M311.6 173.8l-.1 .1M320.1 167.6l.4 .3M320.1 165.4l.4 .2M320.1 163.2l.4 .2M26.6 195.8v15.2M154.3 194.8h27.7M154.6 195.8v15.2M178.3 192.3h1l-.5 2.5zM26.6 207.8h128M26.6 207.8l2.5-.5v1z"/>
<path d="M134.2 219.9h-22.1l-14 13.9M152.1 207.3l2.5 .5-2.5 .5zM213.2 217.8h196.8v16h-196.8zM225.5 217.8v16M241.8 217.8v16M292.8 217.8v16M386.5 217.8v16M99.5 231.7l.7 .7-2.1 1.4zM99.5 238.6l.7 .7-2.1 1.4zM134.2 226.1h-21.6l-14.5 14.6M150.7 232.1l.7 .7-2.1 1.4zM150.7 238.6l.7 .7-2.1 1.4z"/>
<path d="M175.9 226.5h-18.9l-7.7 7.7M175.9 233h-18.9l-7.7 7.7M213.2 223.1h196.8M213.2 228.5h196.8M25.6 254.1h130M25.6 254.1l2.5-.5v1zM25.6 242.8v14.5M153.1 253.6l2.5 .5-2.5 .5zM155.6 242.8v14.5"/>
<circle cx="338" cy="60.8" r="3.7"/>
<circle cx="355.2" cy="172.1" r="3.7"/>
</g>
<g fill="none" stroke="#000" stroke-width=".71">
<path d="M10 10h400v277h-400zM70 6.6v3.4M140 6.6v3.4M207.1 5h5.8l-2.9 5zM210 0v10M280 6.6v3.4M350 6.6v3.4M6.6 74.2h3.4M410 74.2h3.5M0 148.5h10M5 145.6l5 2.9-5 2.9zM410 148.5h10.1"/>
<path d="M410 148.5l5.1-2.9v5.8zM6.6 222.7h3.4M410 222.7h3.5M70 287v3.4M140 287v3.4M210 287v10M210 287l2.9 5h-5.8zM280 287v3.4M350 287v3.4"/>
</g>
<g fill="none" stroke="#000" stroke-width=".51">
<path d="M269.7 249.5h40.3M270 242h140v45h-140zM270 257h140M303.1 257v16M310 242v15M350 257v30M390.1 257v12M270 265h33.1M270 273h80M350 269h60M350 263h60M350 280.5h60"/>
<path d="M370 280.5v6.5M390.1 280.5v6.5"/>
</g>
<g fill="#000" stroke="#000" stroke-width=".3">
<path d="M43.1 53.9l2.5-.5v1zM43.1 60.3l2.5-.5v1zM135.6 53.4l2.5 .5-2.5 .5zM88.1 59.8l2.5 .5-2.5 .5zM178.8 66.8l.5 2.5h-1zM308.7 68l.8 .7-2.2 1.4zM309.2 63.2l.9-.4 .5 2.5zM339.3 76.5l.7 .7-2.1 1.4zM161.6 88.3l.5 2.5h-1zM170.9 88.3l.4 2.5h-1zM268.7 89.9l.7-.7 1.4 2.1zM316.6 81.4l.7 .7-2.1 1.4z"/>
<path d="M339.3 81.8l.7 .7-2.1 1.4zM375.6 97.4l.7 .7-2.1 1.4zM35.6 111.6l2.5-.5v1zM40.6 111.1l2.5 .5-2.5 .5zM375.6 102.7l.7 .7-2.1 1.4zM161.1 128.3h1l-.5 2.5zM244.6 138l2.1-1.4-1.4 2.1zM248.1 129.1l.7 .8-2.1 1.4zM396.2 124.5l2.1-1.5-1.4 2.2zM280.8 158.9l2.1-1.4-1.4 2.1zM284.4 150.1l.7 .7-2.2 1.4zM325.8 142.6l-.3 .5z"/>
<path d="M325.8 142.6l-.4 .7zM325.8 142.6l-.4 1zM325.8 142.6l-.3 1.3zM325.8 142.6l-.2 1.5zM325.8 142.6l-.1 1.7-.1-.2zM325.8 142.6l.1 1.9-.2-.2zM325.8 142.6l.4 2-.3-.1zM325.8 142.6l.6 2.1-.2-.1zM325.8 142.6l.9 2.1h-.3zM325.8 142.6l1.2 2.1h-.3zM325.8 142.6l1.4 2-.2 .1zM325.8 142.6l1.7 1.9-.3 .1z"/>
<path d="M325.8 142.6l1.8 1.7-.1 .2zM325.8 142.6l2 1.4-.2 .3zM325.8 142.6l2.1 1.2-.1 .2zM325.8 142.6l2.1 .9v.3zM325.8 142.6l2.1 .7v.2zM325.8 142.6l2 .4 .1 .3zM325.8 142.6l1.9 .2 .1 .2zM325.8 142.6h1.7l.2 .2zM325.8 142.6l1.5-.2 .2 .2zM325.8 142.6l1.5-.2zM325.8 142.6l1.2-.3zM325.8 142.6l1-.4z"/>
<path d="M325.8 142.6l.7-.4zM325.8 142.6l.4-.3zM325.8 142.6l.2-.1zM362.1 144l2.1 1.4-.7 .7zM170.3 170.8h1l-.4 2.5zM178.3 192.3h1l-.5 2.5zM26.6 207.8l2.5-.5v1zM152.1 207.3l2.5 .5-2.5 .5zM99.5 231.7l.7 .7-2.1 1.4zM99.5 238.6l.7 .7-2.1 1.4zM150.7 232.1l.7 .7-2.1 1.4zM150.7 238.6l.7 .7-2.1 1.4z"/>
<path d="M25.6 254.1l2.5-.5v1zM153.1 253.6l2.5 .5-2.5 .5z"/>
</g>
<g font-size="7.9">
<text x="180.8" y="19.1">2DOF-150-18-SPIN-01</text>
<text x="121.6" y="28">Conjunto Soldado Parte inferior Plataforma de movimiento</text>
<text x="201.7" y="37">1 Unidad</text>
<text x="263.3" y="200.4">2DOF-150-18-SPIN-01 ( 1 : 4 )</text>
<text x="43.1" y="270.5">2DOF-150-18-SPIN-01 ( 1 : 4 )</text>
</g>
<g font-size="4.7">
<text x="304.5" y="261.2">Parte inferior</text>
<text x="304.5" y="266.6">Plataforma de</text>
<text x="304.5" y="272">movimiento</text>
</g>
<g font-size="4.2">
<text x="33.9" y="9.6">6</text>
<text x="103.9" y="9.6">5</text>
<text x="173.9" y="9.6">4</text>
<text x="243.8" y="9.6">3</text>
<text x="313.9" y="9.6">2</text>
<text x="383.9" y="9.6">1</text>
<text x="6.7" y="38.7">D</text>
<text x="410.5" y="38.7">D</text>
<text x="6.9" y="112.9">C</text>
<text x="410.7" y="112.9">C</text>
<text x="6.9" y="187.1">B</text>
<text x="410.7" y="187.1">B</text>
<text x="6.8" y="261.4">A</text>
<text x="410.7" y="261.4">A</text>
<text x="33.9" y="290.4">6</text>
<text x="103.9" y="290.4">5</text>
<text x="173.9" y="290.4">4</text>
<text x="243.8" y="290.4">3</text>
<text x="313.9" y="290.4">2</text>
<text x="383.9" y="290.4">1</text>
</g>
<g font-size="3.9">
<text x="87.6" y="52.3">380</text>
<text x="223" y="48.9">Soldar por el interior y exterior de las esquinas.</text>
<text x="63.8" y="58.8">190</text>
<text x="324.7" y="54.4">Roscar M4</text>
<text x="337" y="62.1">2</text>
<text x="351.5" y="65.6">Roscar M4</text>
<text x="350.9" y="70.8">Roscar M4</text>
<text x="237.1" y="79.6">Roscar M4</text>
<text x="384.9" y="89.9">Roscar M4</text>
<text x="384.6" y="95">Roscar M4</text>
<text x="37.3" y="110.1">30</text>
<text x="160" y="112.6" transform="rotate(-90 160 112.6)">170</text>
<text x="257" y="121.3">Roscar M4</text>
<text x="169.3" y="133.9" transform="rotate(-90 169.3 133.9)">340</text>
<text x="177.3" y="133.9" transform="rotate(-90 177.3 133.9)">512</text>
<text x="302.1" y="137.2">Roscar M4</text>
<text x="391.6" y="132.3">Roscar M4</text>
<text x="220.5" y="142.7">Roscar M4</text>
<text x="372.4" y="151.8">Roscar M4</text>
<text x="248.7" y="169.2">Roscar M4</text>
<text x="354.2" y="173.3">1</text>
<text x="87.6" y="206.2">512</text>
<text x="117.3" y="218.8">Roscar M4</text>
<text x="215.2" y="221.7">ITEM</text>
<text x="230.4" y="221.7">QTY</text>
<text x="255.3" y="221.7">PART NUMBER</text>
<text x="328.8" y="221.7">DESCRIPTION</text>
<text x="390.1" y="221.8">MASS (kg)</text>
<text x="117.3" y="225">Roscar M4</text>
<text x="158.9" y="225.5">Roscar M4</text>
<text x="218.4" y="227.1">1</text>
<text x="232.7" y="227.1">1</text>
<text x="242.7" y="227.1">2DOF-150-18-PINF-01</text>
<text x="293.6" y="227.2">Chapa soldada de plataforma inferior. Chapa 4 mm</text>
<text x="387.3" y="227.1">8,95</text>
<text x="158.9" y="231.9">Roscar M4</text>
<text x="218.4" y="232.4">2</text>
<text x="232.7" y="232.4">8</text>
<text x="242.7" y="232.4">DIN929 M12</text>
<text x="293.6" y="232.4">Tuerca hexagonal para soldar</text>
<text x="387.3" y="232.4">0,02</text>
<text x="87.6" y="252.5">520</text>
<text x="358.4" y="274.9">2DOF-150-18-SPIN-01-MET02</text>
<text x="358.4" y="279.4">2022</text>
</g>
<g font-size="3.1">
<text x="312.7" y="246.8">Tolerancias para dimensiones lineales y angulares sin indicación individual</text>
<text x="312.7" y="250.4">de tolerancia, según ISO 2768-1:1989</text>
<text x="312.7" y="254">Zonas de rugosidad no especificada, Ra 3.2</text>
<text x="377.6" y="285.6">A3</text>
<text x="396.9" y="285.9">1 /4</text>
</g>
<g font-size="2.4">
<text x="271.1" y="244.4">MATERIAL:</text>
<text x="271.2" y="252">ACABADO SUPERFICIAL:</text>
<text x="271.2" y="254.7">Negro satinado</text>
<text x="271.1" y="259.7">SCALE:</text>
<text x="350.4" y="260.9">DRAWN: Adrian Parro</text>
<text x="391.1" y="260.6">08/10/2014</text>
<text x="350.5" y="267">CHECKED: Antonio Garcia</text>
<text x="391.2" y="266.7">08/10/2014</text>
<text x="350.5" y="271.4">DWG NO:</text>
<text x="350.7" y="276.9">Id. Ref:</text>
<text x="350.7" y="282.8">REV</text>
<text x="371.1" y="282.9">SIZE</text>
<text x="390.8" y="283">SHEET</text>
</g>
</svg>
